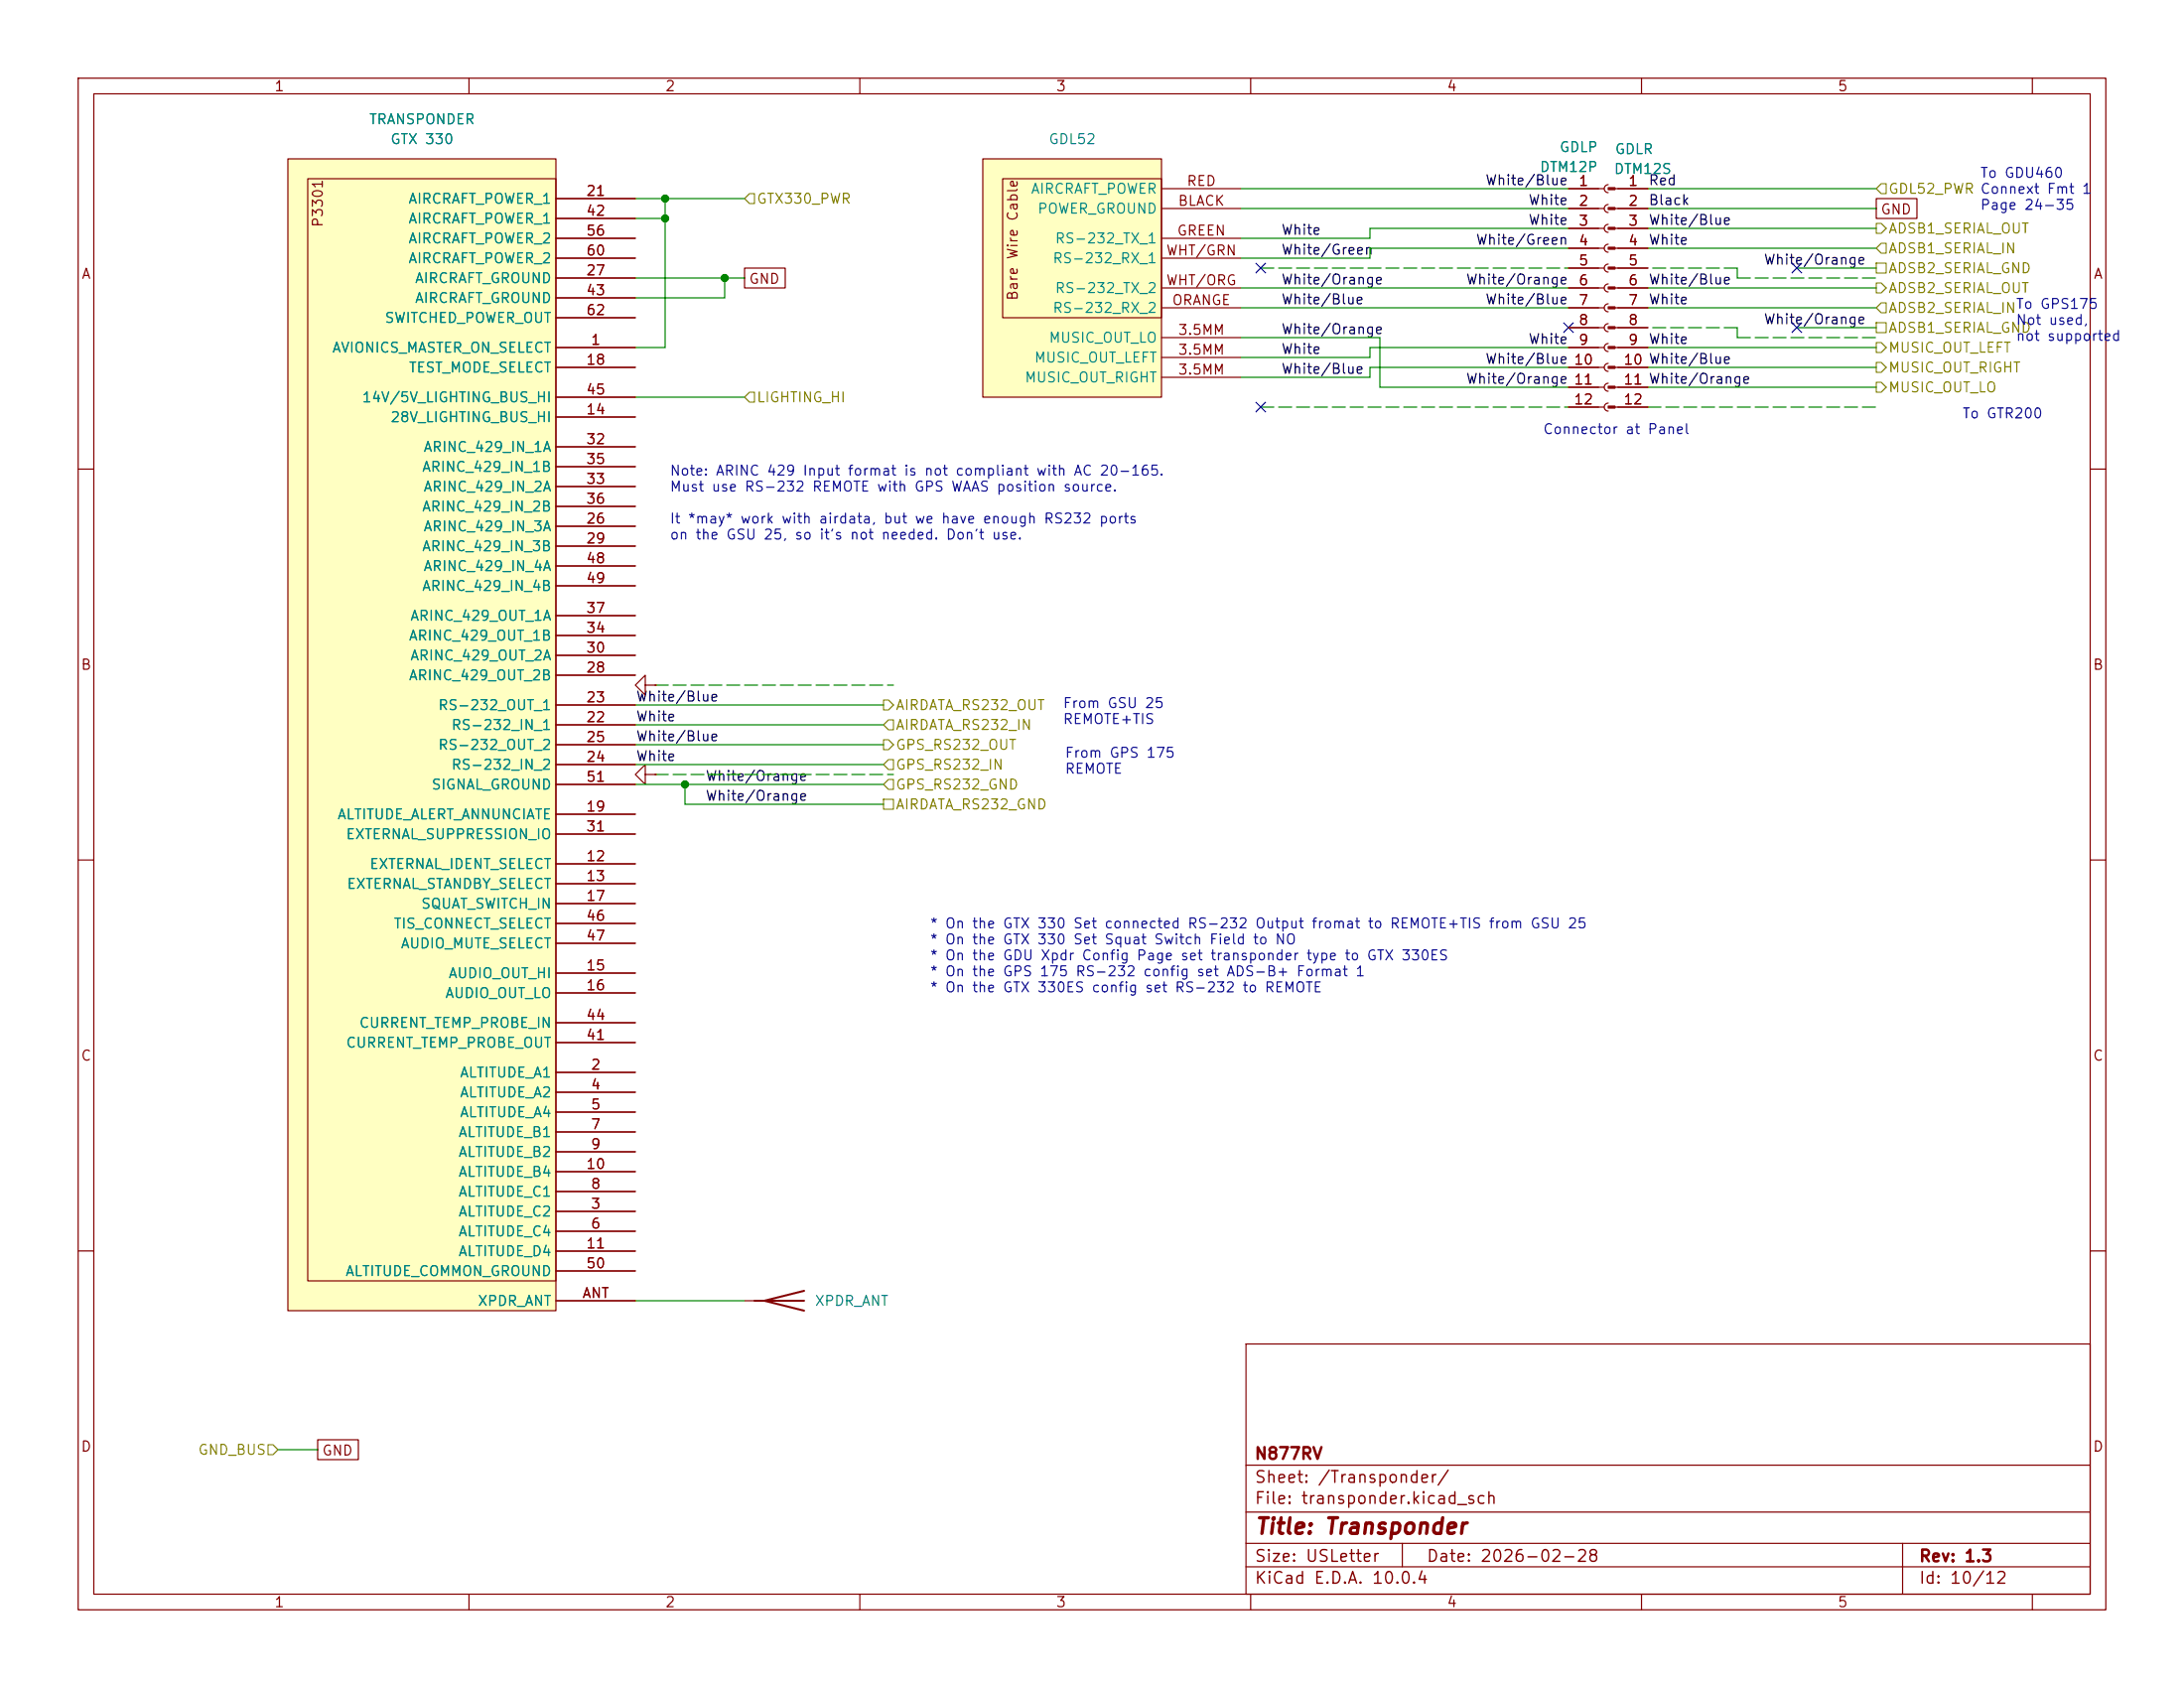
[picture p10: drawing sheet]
<svg xmlns="http://www.w3.org/2000/svg" width="279mm" height="216mm" viewBox="0 0 279 216" stroke-linecap="round" stroke-linejoin="round" font-family="sans-serif">
<g fill="none" stroke="#840000" stroke-width=".15">
<path d="M10 10h259.4v195.9h-259.4zM12 12h255.4v191.9h-255.4zM60 10v2M110 10v2M160 10v2M210 10v2M260 10v2M10 60h2M267.4 60h2M10 110h2M267.4 110h2M10 160h2"/>
<path d="M159.4 171.9h108v32h-108zM267.4 160h2M159.4 197.4h108M159.4 193.4h108M159.4 187.4h108M179.4 197.4v3M243.4 197.4v6.5M60 203.9v2M110 203.9v2M159.4 200.4h108M160 203.9v2M210 203.9v2"/>
<path d="M260 203.9v2"/>
</g>
<g fill="#ffffc2">
<path d="M125.7 20.3h22.9v30.5h-22.9z"/>
<path d="M128.3 22.9h20.3v17.7h-20.3z"/>
</g>
<g fill="none" stroke="#840000" stroke-width=".15">
<path d="M125.7 20.3h22.9v30.5h-22.9zM128.3 22.9h20.3v17.7h-20.3zM148.6 26.7h10.1M148.6 30.5h10.1M148.6 39.4h10.1M148.6 24.1h10.1M148.6 33h10.1M148.6 36.8h10.1M148.6 43.2h10.1M148.6 45.7h10.1M148.6 48.3h10.1M82.5 99.1v-1.3l-1.2 1.3 1.2 1.2v-1.2h1.3"/>
<path d="M83.8 99.1h.1M95.2 166.4h2.6"/>
</g>
<path d="M96.5 166.4h6.4M102.9 165.1l-5.1 1.3 5.1 1.2" fill="none" stroke="#840000" stroke-width=".25"/>
<g fill="#ffffc2">
<path d="M36.8 20.3h34.3v147.3h-34.3z"/>
<path d="M39.4 22.9h31.7v140.9h-31.7z"/>
</g>
<g fill="none" stroke="#840000" stroke-width=".15">
<path d="M36.8 20.3h34.3v147.3h-34.3zM39.4 22.9h31.7v140.9h-31.7zM71.1 25.4h10.2M71.1 35.6h10.2M71.1 27.9h10.2M71.1 38.1h10.2M71.1 30.5h10.2M71.1 33h10.2M95.2 34.3h5.3v2.5h-5.3zM200.7 24.1h4.5M200.7 26.7h4.5M200.7 29.2h4.5"/>
<path d="M200.7 31.8h4.5M200.7 34.3h4.5M200.7 36.8h4.5M200.7 39.4h4.5M205.7 23.6a.51 .51 0 0 0-.5 .5 .51 .51 0 0 0 .5 .5M205.7 26.2a.51 .51 0 0 0-.5 .5 .51 .51 0 0 0 .5 .5M205.7 28.7a.51 .51 0 0 0-.5 .5 .51 .51 0 0 0 .5 .5M205.7 31.2a.51 .51 0 0 0-.5 .6 .51 .51 0 0 0 .5 .5M205.7 33.8a.51 .51 0 0 0-.5 .5 .51 .51 0 0 0 .5 .5M205.7 36.3a.51 .51 0 0 0-.5 .5 .51 .51 0 0 0 .5 .5M205.7 38.9a.51 .51 0 0 0-.5 .5 .51 .51 0 0 0 .5 .5M206.6 24.1h4.2"/>
<path d="M206.6 26.7h4.2M206.6 29.2h4.2M206.6 31.8h4.2M206.6 34.3h4.2M206.6 36.8h4.2M206.6 39.4h4.2M240 25.4h5.2v2.5h-5.2zM71.1 44.5h10.2M71.1 53.3h10.2M71.1 47h10.2M71.1 57.2h10.2M71.1 59.7h10.2"/>
<path d="M71.1 50.8h10.2M71.1 40.6h10.2M200.7 44.5h4.5M200.7 47h4.5M200.7 41.9h4.5M200.7 49.5h4.5M200.7 52.1h4.5M205.7 41.4a.51 .51 0 0 0-.5 .5 .51 .51 0 0 0 .5 .5M205.7 43.9a.51 .51 0 0 0-.5 .6 .51 .51 0 0 0 .5 .5M205.7 46.5a.51 .51 0 0 0-.5 .5 .51 .51 0 0 0 .5 .5M205.7 49a.51 .51 0 0 0-.5 .5 .51 .51 0 0 0 .5 .5M205.7 51.6a.51 .51 0 0 0-.5 .5 .51 .51 0 0 0 .5 .5"/>
<path d="M206.6 44.5h4.2M206.6 47h4.2M206.6 41.9h4.2M206.6 49.5h4.2M206.6 52.1h4.2M71.1 67.3h10.2M71.1 69.9h10.2M71.1 62.2h10.2M71.1 64.8h10.2M71.1 78.7h10.2M71.1 72.4h10.2M71.1 74.9h10.2"/>
<path d="M71.1 92.7h10.2M71.1 90.2h10.2M71.1 97.8h10.2M71.1 95.3h10.2M71.1 86.4h10.2M71.1 83.8h10.2M71.1 81.3h10.2M82.5 87.6v-1.2l-1.2 1.2 1.2 1.3v-1.3h1.3M83.8 87.6h.1M83.8 99.1h.1M71.1 110.5h10.2M71.1 113h10.2"/>
<path d="M71.1 115.6h10.2M71.1 104.1h10.2M71.1 106.7h10.2M71.1 118.1h10.2M71.1 100.3h10.2M71.1 137.2h10.2M71.1 139.7h10.2M71.1 124.5h10.2M71.1 127h10.2M71.1 133.4h10.2M71.1 130.8h10.2M71.1 120.7h10.2"/>
<path d="M71.1 154.9h10.2M71.1 142.2h10.2M71.1 157.5h10.2M71.1 144.8h10.2M71.1 152.4h10.2M71.1 147.3h10.2M71.1 149.9h10.2M71.1 160h10.2M71.1 162.6h10.2M71.1 166.4h10.2M40.6 184.1h5.2v2.6h-5.2z"/>
</g>
<g fill="#840000" stroke="#840000" stroke-width=".15">
<path d="M205.7 24h.9v.3h-.9z"/>
<path d="M205.7 26.5h.9v.3h-.9z"/>
<path d="M205.7 29.1h.9v.2h-.9z"/>
<path d="M205.7 31.6h.9v.3h-.9z"/>
<path d="M205.7 34.2h.9v.2h-.9z"/>
<path d="M205.7 36.7h.9v.3h-.9z"/>
<path d="M205.7 39.2h.9v.3h-.9z"/>
<path d="M205.7 41.8h.9v.2h-.9z"/>
<path d="M205.7 44.3h.9v.3h-.9z"/>
<path d="M205.7 46.9h.9v.2h-.9z"/>
<path d="M205.7 49.4h.9v.3h-.9z"/>
<path d="M205.7 51.9h.9v.3h-.9z"/>
</g>
<g fill="none" stroke="#848400" stroke-width=".15">
<path d="M95.9 24.8h.6v1.2h-.6l-.7-.6zM240 33.7h1.3v1.2h-1.3zM240 28.6h.7l.6 .6-.6 .6h-.7zM240 36.2h.7l.6 .6-.6 .7h-.7zM240.7 31.1h.6v1.3h-.6l-.7-.6zM240.7 23.5h.6v1.3h-.6l-.7-.7zM240.7 38.7h.6v1.3h-.6l-.7-.6zM95.9 50.2h.6v1.2h-.6l-.7-.6zM240 46.4h.7l.6 .6-.6 .6h-.7zM240 43.8h.7l.6 .7-.6 .6h-.7zM240 41.3h1.3v1.2h-1.3zM240 48.9h.7l.6 .6-.6 .7h-.7z"/>
<path d="M113 89.5h.7l.6 .7-.6 .6h-.7zM113 94.6h.7l.6 .7-.6 .6h-.7zM113.7 99.7h.6v1.3h-.6l-.7-.7zM113.7 92.1h.6v1.2h-.6l-.7-.6zM113.7 97.2h.6v1.2h-.6l-.7-.6zM113 102.2h1.3v1.3h-1.3zM34.3 184.8h.6l.7 .6-.7 .7h-.6z"/>
</g>
<path d="M161.3 34.3h39.4M222.2 34.3h-11.4M222.2 35.6v-1.3M222.2 35.6h17.8M161.3 52.1h39.4M210.8 52.1h29.2M222.2 43.2v-1.3M222.2 41.9h-11.4M222.2 43.2h17.8M83.8 99.1h30.5M83.8 87.6h30.5" fill="none" stroke="#008400" stroke-width=".15" stroke-dasharray="1.7 .6"/>
<g fill="none" stroke="#008400" stroke-width=".15">
<path d="M81.3 25.4h13.9M81.3 27.9h3.8M81.3 35.6h13.9M85.1 25.4v19.1h-3.8M92.7 35.6v2.5h-11.4M158.7 39.4h42M158.7 26.7h42M158.7 24.1h42M158.7 36.8h42M200.7 29.2h-25.4v1.3h-16.6M200.7 31.8h-25.4v1.2h-16.6M210.8 39.4h29.2"/>
<path d="M210.8 26.7h29.2M210.8 31.8h29.2M210.8 29.2h29.2M210.8 24.1h29.2M210.8 36.8h29.2M229.9 34.3h10.1M81.3 50.8h13.9M158.7 43.2h17.8v6.3h24.2M200.7 44.5h-25.4v1.2h-16.6M200.7 47h-25.4v1.3h-16.6M210.8 44.5h29.2M210.8 49.5h29.2"/>
<path d="M210.8 47h29.2M229.9 41.9h10.1M81.3 90.2h31.7M81.3 92.7h31.7M81.3 95.3h31.7M81.3 97.8h31.7M81.3 100.3h31.7M87.6 100.3v2.6h25.4M81.3 166.4h13.9M35.6 185.4h5"/>
</g>
<path d="M160.7 33.7l1.2 1.2M161.9 33.7l-1.2 1.2M229.3 33.7l1.2 1.2M230.5 33.7l-1.2 1.2M160.7 51.5l1.2 1.2M161.9 51.5l-1.2 1.2M200.1 41.3l1.2 1.2M201.3 41.3l-1.2 1.2M229.3 41.3l1.2 1.2M230.5 41.3l-1.2 1.2" fill="none" stroke="#000084" stroke-width=".15"/>
<g fill="#008400" stroke="#008400" stroke-width=".13">
<circle cx="87.6" cy="100.3" r=".46"/>
<circle cx="85.1" cy="27.9" r=".46"/>
<circle cx="85.1" cy="25.4" r=".46"/>
<circle cx="92.7" cy="35.6" r=".46"/>
</g>
<text font-size="2" fill="#840000" x="160.4" y="196.7">Title: Transponder</text>
<g font-size="1.5" fill="#840000">
<text x="160.4" y="190">Sheet: /Transponder/</text>
<text x="160.4" y="187">N877RV</text>
<text x="160.4" y="192.7">File: transponder.kicad_sch</text>
<text x="160.4" y="202.9">KiCad E.D.A. 10.0.4</text>
<text x="160.4" y="200.1">Size: USLetter</text>
<text x="182.4" y="200.1">Date: 2026-02-28</text>
<text x="245.4" y="200.1">Rev: 1.3</text>
<text x="245.4" y="202.9">Id: 10/12</text>
</g>
<g font-size="1.3" fill="#840000">
<text x="35" y="12">1</text>
<text x="85" y="12">2</text>
<text x="135" y="12">3</text>
<text x="185" y="12">4</text>
<text x="235" y="12">5</text>
<text x="41.6" y="29.2" transform="rotate(-90 41.6 29.2)">P3301</text>
<text x="74.9" y="25.4">21</text>
<text x="74.9" y="27.9">42</text>
<text x="150.6" y="26.6">BLACK</text>
<text x="151.7" y="24.1">RED</text>
<text x="201.9" y="24.1">1</text>
<text x="201.9" y="26.6">2</text>
<text x="201.9" y="29.2">3</text>
<text x="208.2" y="24.1">1</text>
<text x="208.2" y="26.6">2</text>
<text x="208.2" y="29.2">3</text>
<text x="240.5" y="27.7">GND</text>
<text x="10.3" y="36">A</text>
<text x="74.9" y="35.5">27</text>
<text x="74.9" y="30.5">56</text>
<text x="74.9" y="33">60</text>
<text x="149.1" y="33">WHT/GRN</text>
<text x="150.5" y="30.5">GREEN</text>
<text x="201.9" y="31.7">4</text>
<text x="201.9" y="34.3">5</text>
<text x="208.2" y="31.7">4</text>
<text x="208.2" y="34.3">5</text>
<text x="267.7" y="36">A</text>
<text x="74.9" y="38.1">43</text>
<text x="74.9" y="40.6">62</text>
<text x="95.7" y="36.6">GND</text>
<text x="130.5" y="38.5" transform="rotate(-90 130.5 38.5)">Bare Wire Cable</text>
<text x="149.1" y="36.8">WHT/ORG</text>
<text x="149.8" y="39.3">ORANGE</text>
<text x="201.9" y="36.8">6</text>
<text x="201.9" y="39.3">7</text>
<text x="201.9" y="41.9">8</text>
<text x="208.2" y="36.8">6</text>
<text x="208.2" y="39.3">7</text>
<text x="208.2" y="41.9">8</text>
<text x="74.9" y="47">18</text>
<text x="75.5" y="44.4">1</text>
<text x="150.6" y="43.2">3.5MM</text>
<text x="150.6" y="45.7">3.5MM</text>
<text x="201.3" y="47">10</text>
<text x="201.9" y="44.4">9</text>
<text x="207.6" y="47">10 White/Blue</text>
<text x="207.6" y="47">10</text>
<text x="208.2" y="44.4">9</text>
<text x="74.9" y="53.3">14</text>
<text x="74.9" y="50.8">45</text>
<text x="150.6" y="48.2">3.5MM</text>
<text x="201.3" y="52">12</text>
<text x="201.3" y="49.5">11</text>
<text x="207.6" y="49.5">11 White/Orange</text>
<text x="207.6" y="52">12</text>
<text x="207.6" y="49.5">11</text>
<text x="74.9" y="57.1">32</text>
<text x="74.9" y="59.7">35</text>
<text x="74.9" y="62.2">33</text>
<text x="74.9" y="64.7">36</text>
<text x="74.9" y="67.3">26</text>
<text x="74.9" y="69.8">29</text>
<text x="74.9" y="72.4">48</text>
<text x="74.9" y="74.9">49</text>
<text x="74.9" y="83.8">30</text>
<text x="74.9" y="81.3">34</text>
<text x="74.9" y="78.7">37</text>
<text x="10.3" y="86">B</text>
<text x="74.9" y="86.3">28</text>
<text x="267.7" y="86">B</text>
<text x="74.9" y="92.7">22</text>
<text x="74.9" y="90.1">23</text>
<text x="74.9" y="95.2">25</text>
<text x="74.9" y="97.8">24</text>
<text x="74.9" y="100.3">51</text>
<text x="74.9" y="104.1">19</text>
<text x="74.9" y="106.7">31</text>
<text x="74.9" y="110.5">12</text>
<text x="74.9" y="113">13</text>
<text x="74.9" y="115.5">17</text>
<text x="74.9" y="118.1">46</text>
<text x="74.9" y="124.4">15</text>
<text x="74.9" y="120.6">47</text>
<text x="74.9" y="127">16</text>
<text x="74.9" y="130.8">44</text>
<text x="10.3" y="136">C</text>
<text x="74.9" y="133.3">41</text>
<text x="75.5" y="137.1">2</text>
<text x="267.7" y="136">C</text>
<text x="75.5" y="139.7">4</text>
<text x="75.5" y="142.2">5</text>
<text x="74.9" y="149.8">10</text>
<text x="75.5" y="144.8">7</text>
<text x="75.5" y="147.3">9</text>
<text x="75.5" y="154.9">3</text>
<text x="75.5" y="152.4">8</text>
<text x="74.9" y="160">11</text>
<text x="75.5" y="157.5">6</text>
<text x="74.4" y="166.3">ANT</text>
<text x="74.9" y="162.5">50</text>
<text x="10.3" y="186">D</text>
<text x="267.7" y="186">D</text>
<text x="41.1" y="186.5">GND</text>
<text x="35" y="205.9">1</text>
<text x="85" y="205.9">2</text>
<text x="135" y="205.9">3</text>
<text x="185" y="205.9">4</text>
<text x="235" y="205.9">5</text>
</g>
<g font-size="1.3" fill="#008484">
<text x="47.1" y="16.2">TRANSPONDER</text>
<text x="49.9" y="18.8">GTX 330</text>
<text x="134.1" y="18.8">GDL52</text>
<text x="196.9" y="22.3">DTM12P</text>
<text x="199.4" y="19.8">GDLP</text>
<text x="206.4" y="22.6">DTM12S</text>
<text x="206.5" y="20">GDLR</text>
<text x="52.1" y="26.4">AIRCRAFT_POWER_1</text>
<text x="52.1" y="28.9">AIRCRAFT_POWER_1</text>
<text x="131.8" y="25.1">AIRCRAFT_POWER</text>
<text x="132.6" y="27.6">POWER_GROUND</text>
<text x="52.1" y="31.5">AIRCRAFT_POWER_2</text>
<text x="52.1" y="34">AIRCRAFT_POWER_2</text>
<text x="134.6" y="34">RS-232_RX_1</text>
<text x="134.9" y="31.5">RS-232_TX_1</text>
<text x="49.1" y="41.6">SWITCHED_POWER_OUT</text>
<text x="53" y="36.5">AIRCRAFT_GROUND</text>
<text x="53" y="39.1">AIRCRAFT_GROUND</text>
<text x="134.6" y="40.3">RS-232_RX_2</text>
<text x="134.9" y="37.8">RS-232_TX_2</text>
<text x="42.4" y="45.4">AVIONICS_MASTER_ON_SELECT</text>
<text x="52.2" y="48">TEST_MODE_SELECT</text>
<text x="132.2" y="46.7">MUSIC_OUT_LEFT</text>
<text x="134.1" y="44.2">MUSIC_OUT_LO</text>
<text x="46.2" y="51.8">14V/5V_LIGHTING_BUS_HI</text>
<text x="131" y="49.2">MUSIC_OUT_RIGHT</text>
<text x="49.8" y="54.3">28V_LIGHTING_BUS_HI</text>
<text x="54.1" y="58.1">ARINC_429_IN_1A</text>
<text x="53.9" y="60.7">ARINC_429_IN_1B</text>
<text x="53.9" y="65.7">ARINC_429_IN_2B</text>
<text x="54.1" y="63.2">ARINC_429_IN_2A</text>
<text x="53.9" y="70.8">ARINC_429_IN_3B</text>
<text x="54.1" y="68.3">ARINC_429_IN_3A</text>
<text x="53.9" y="75.9">ARINC_429_IN_4B</text>
<text x="54.1" y="73.4">ARINC_429_IN_4A</text>
<text x="52.2" y="82.3">ARINC_429_OUT_1B</text>
<text x="52.4" y="79.7">ARINC_429_OUT_1A</text>
<text x="52.2" y="87.3">ARINC_429_OUT_2B</text>
<text x="52.4" y="84.8">ARINC_429_OUT_2A</text>
<text x="56" y="91.1">RS-232_OUT_1</text>
<text x="57.6" y="93.7">RS-232_IN_1</text>
<text x="55.1" y="101.3">SIGNAL_GROUND</text>
<text x="56" y="96.2">RS-232_OUT_2</text>
<text x="57.6" y="98.8">RS-232_IN_2</text>
<text x="43.1" y="105.1">ALTITUDE_ALERT_ANNUNCIATE</text>
<text x="44.2" y="107.7">EXTERNAL_SUPPRESSION_IO</text>
<text x="47.2" y="111.5">EXTERNAL_IDENT_SELECT</text>
<text x="44.3" y="114">EXTERNAL_STANDBY_SELECT</text>
<text x="50.3" y="119.1">TIS_CONNECT_SELECT</text>
<text x="53.8" y="116.5">SQUAT_SWITCH_IN</text>
<text x="51.2" y="121.6">AUDIO_MUTE_SELECT</text>
<text x="57.3" y="125.4">AUDIO_OUT_HI</text>
<text x="45.9" y="131.8">CURRENT_TEMP_PROBE_IN</text>
<text x="56.9" y="128">AUDIO_OUT_LO</text>
<text x="44.2" y="134.3">CURRENT_TEMP_PROBE_OUT</text>
<text x="58.7" y="138.1">ALTITUDE_A1</text>
<text x="58.7" y="140.7">ALTITUDE_A2</text>
<text x="58.7" y="143.2">ALTITUDE_A4</text>
<text x="58.6" y="145.8">ALTITUDE_B1</text>
<text x="58.6" y="148.3">ALTITUDE_B2</text>
<text x="58.6" y="155.9">ALTITUDE_C2</text>
<text x="58.6" y="153.4">ALTITUDE_C1</text>
<text x="58.6" y="150.8">ALTITUDE_B4</text>
<text x="58.6" y="158.5">ALTITUDE_C4</text>
<text x="58.6" y="161">ALTITUDE_D4</text>
<text x="44.1" y="163.5">ALTITUDE_COMMON_GROUND</text>
<text x="61" y="167.3">XPDR_ANT</text>
<text x="104.1" y="167.3">XPDR_ANT</text>
</g>
<g font-size="1.3" fill="#0000c2">
<text x="253.2" y="23.1">To GDU460</text>
<text x="253.2" y="27.2">Page 24-35</text>
<text x="257.8" y="39.8">To GPS175</text>
<text x="257.8" y="41.9">Not used,</text>
<text x="257.8" y="43.9">not supported</text>
<text x="251" y="53.8">To GTR200</text>
<text x="197.3" y="55.8">Connector at Panel</text>
<text x="85.6" y="61.1">Note: ARINC 429 Input format is not compliant with AC 20-165.</text>
<text x="85.6" y="63.2">Must use RS-232 REMOTE with GPS WAAS position source.</text>
<text x="85.6" y="67.3">It *may* work with airdata, but we have enough RS232 ports</text>
<text x="85.6" y="69.3">on the GSU 25, so it's not needed. Don't use.</text>
<text x="135.9" y="90.9">From GSU 25</text>
<text x="135.9" y="92.9">REMOTE+TIS</text>
<text x="136.1" y="97.2">From GPS 175</text>
<text x="136.1" y="99.3">REMOTE</text>
<text x="118.9" y="119.1">* On the GTX 330 Set connected RS-232 Output fromat to REMOTE+TIS from GSU 25</text>
<text x="118.9" y="121.1">* On the GTX 330 Set Squat Switch Field to NO</text>
<text x="118.9" y="123.1">* On the GDU Xpdr Config Page set transponder type to GTX 330ES</text>
<text x="118.9" y="125.2">* On the GPS 175 RS-232 config set ADS-B+ Format 1</text>
<text x="118.9" y="127.2">* On the GTX 330ES config set RS-232 to REMOTE</text>
</g>
<g font-size="1.3" fill="#848400">
<text x="96.7" y="26.4">GTX330_PWR</text>
<text x="241.5" y="25.1">GDL52_PWR Connext Fmt 1</text>
<text x="241.5" y="32.7">ADSB1_SERIAL_IN</text>
<text x="241.5" y="35.3">ADSB2_SERIAL_GND</text>
<text x="241.5" y="30.2">ADSB1_SERIAL_OUT</text>
<text x="241.5" y="37.8">ADSB2_SERIAL_OUT</text>
<text x="241.5" y="40.3">ADSB2_SERIAL_IN</text>
<text x="241.5" y="48">MUSIC_OUT_RIGHT</text>
<text x="241.5" y="45.4">MUSIC_OUT_LEFT</text>
<text x="241.5" y="42.9">ADSB1_SERIAL_GND</text>
<text x="96.7" y="51.8">LIGHTING_HI</text>
<text x="241.5" y="50.5">MUSIC_OUT_LO</text>
<text x="114.5" y="91.1">AIRDATA_RS232_OUT</text>
<text x="114.5" y="93.7">AIRDATA_RS232_IN</text>
<text x="114.5" y="101.3">GPS_RS232_GND</text>
<text x="114.5" y="96.2">GPS_RS232_OUT</text>
<text x="114.5" y="98.8">GPS_RS232_IN</text>
<text x="114.5" y="103.8">AIRDATA_RS232_GND</text>
<text x="25.2" y="186.4">GND_BUS</text>
</g>
<g font-size="1.3">
<text x="189.9" y="24">White/Blue</text>
<text x="195.4" y="26.5">White</text>
<text x="195.4" y="29.1">White</text>
<text x="210.8" y="29.1">White/Blue</text>
<text x="210.8" y="26.5">Black</text>
<text x="210.8" y="24">Red</text>
<text x="163.8" y="32.9">White/Green</text>
<text x="163.8" y="30.4">White</text>
<text x="188.7" y="31.6">White/Green</text>
<text x="210.8" y="31.6">White</text>
<text x="225.6" y="34.2">White/Orange</text>
<text x="163.8" y="39.2">White/Blue</text>
<text x="163.8" y="36.7">White/Orange</text>
<text x="187.5" y="36.7">White/Orange</text>
<text x="189.9" y="39.2">White/Blue</text>
<text x="210.8" y="36.7">White/Blue</text>
<text x="210.8" y="39.2">White</text>
<text x="225.6" y="41.8">White/Orange</text>
<text x="163.8" y="45.6">White</text>
<text x="163.8" y="43.1">White/Orange</text>
<text x="189.9" y="46.9">White/Blue 10</text>
<text x="195.4" y="44.3">White</text>
<text x="210.8" y="44.3">White</text>
<text x="163.8" y="48.1">White/Blue</text>
<text x="187.5" y="49.4">White/Orange 11</text>
<text x="81.3" y="90">White/Blue</text>
<text x="81.3" y="92.6">White</text>
<text x="81.3" y="95.1">White/Blue</text>
<text x="81.3" y="97.7">White</text>
<text x="90.2" y="100.2">White/Orange</text>
<text x="90.2" y="102.7">White/Orange</text>
</g>
</svg>
